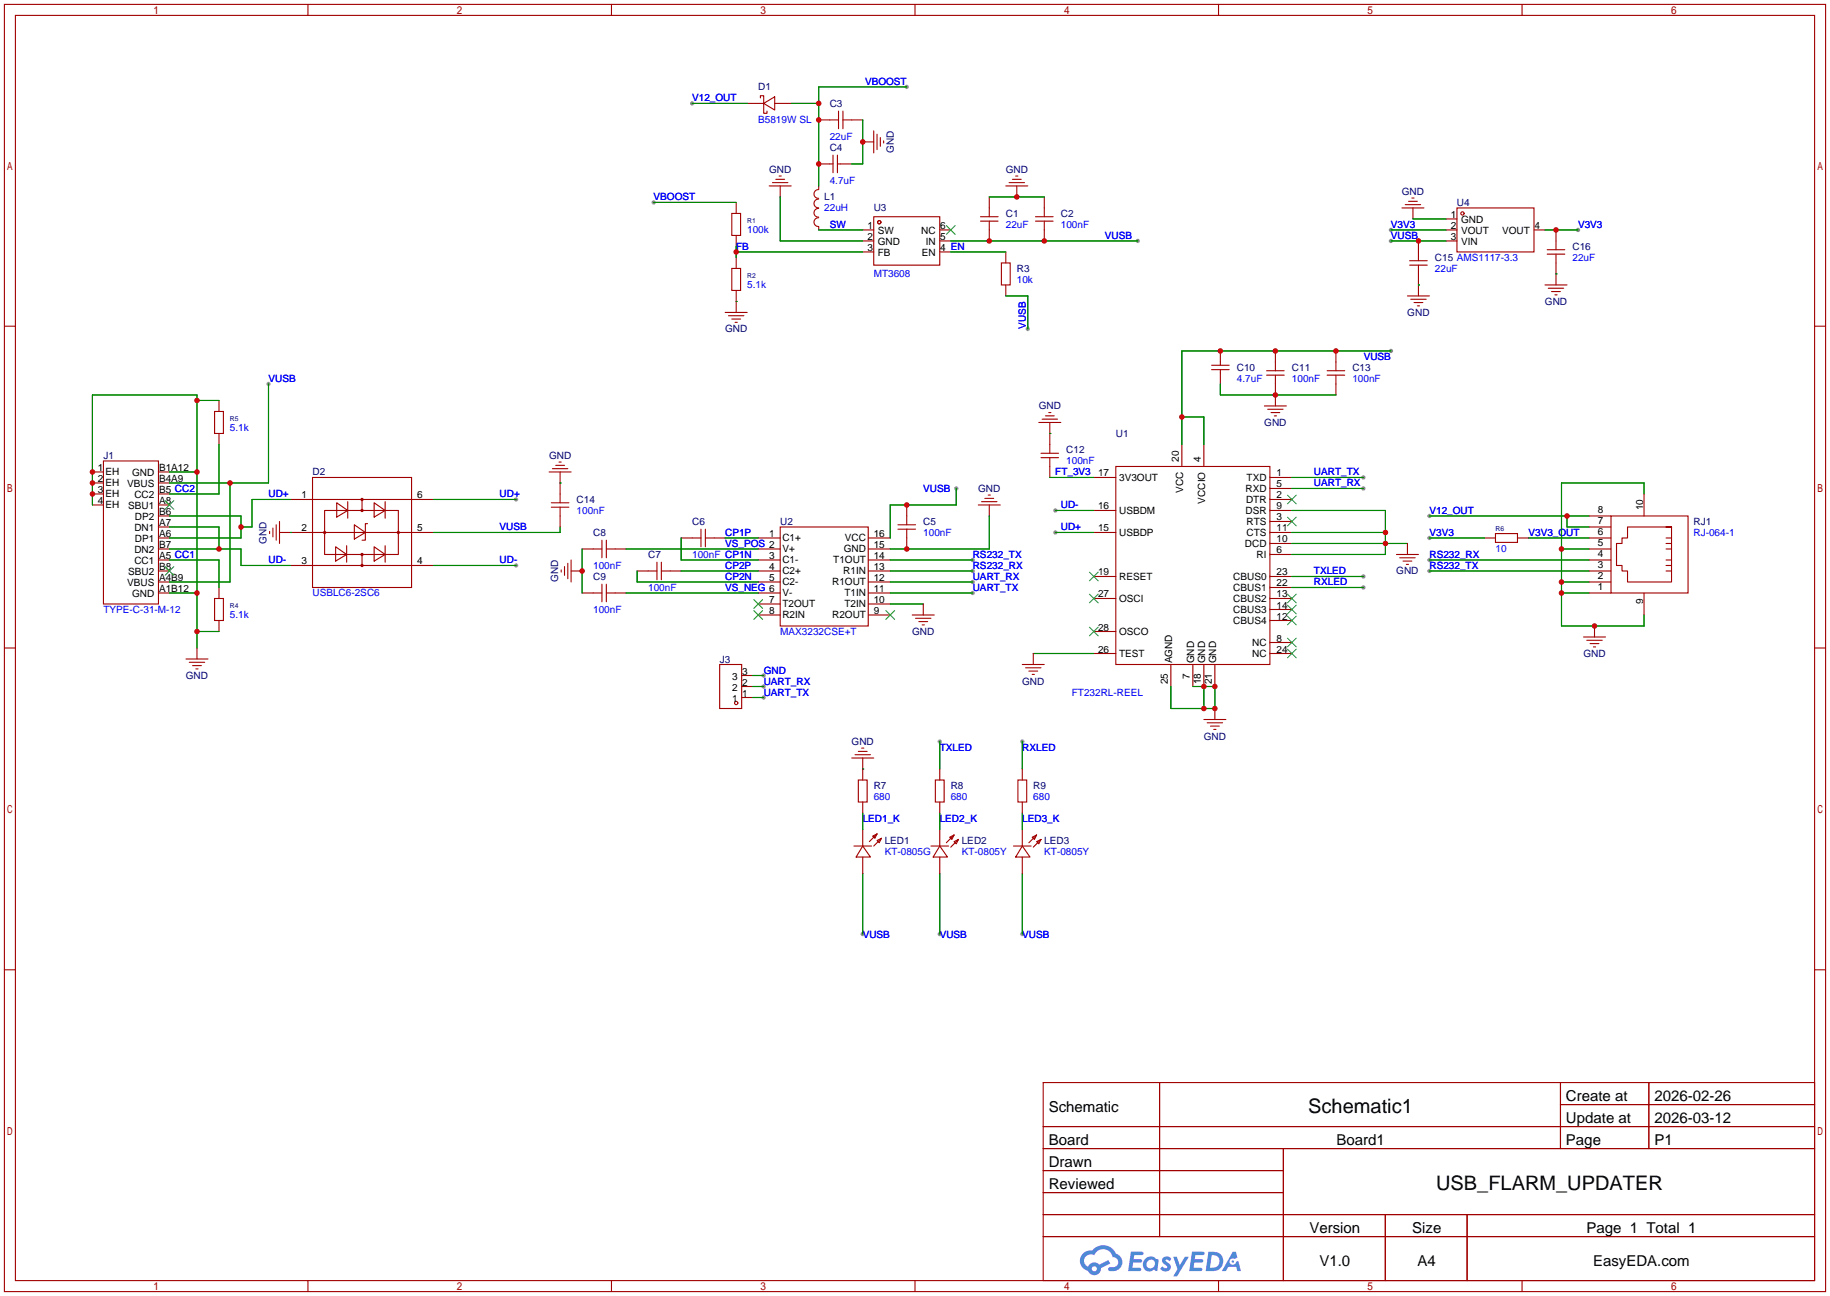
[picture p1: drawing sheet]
<svg xmlns="http://www.w3.org/2000/svg" width="422mm" height="299mm" viewBox="0 0 422 299" stroke-linecap="round" stroke-linejoin="round" font-family="sans-serif">
<g fill="#999">
<circle cx="262.6" cy="55.6" r=".51"/>
<circle cx="237.2" cy="75.9" r=".51"/>
<circle cx="150.9" cy="46.7" r=".51"/>
<circle cx="209.3" cy="20.1" r=".51"/>
<circle cx="159.8" cy="23.9" r=".51"/>
<circle cx="220.7" cy="112.8" r=".51"/>
<circle cx="224.5" cy="136.9" r=".51"/>
<circle cx="224.5" cy="131.8" r=".51"/>
<circle cx="224.5" cy="134.4" r=".51"/>
<circle cx="224.5" cy="129.3" r=".51"/>
<circle cx="321.1" cy="81" r=".51"/>
<circle cx="314.7" cy="110.2" r=".51"/>
<circle cx="314.7" cy="112.8" r=".51"/>
<circle cx="314.7" cy="133.1" r=".51"/>
<circle cx="314.7" cy="135.6" r=".51"/>
<circle cx="243.6" cy="117.9" r=".51"/>
<circle cx="243.6" cy="122.9" r=".51"/>
<circle cx="329.9" cy="119.1" r=".51"/>
<circle cx="329.9" cy="124.2" r=".51"/>
<circle cx="329.9" cy="129.3" r=".51"/>
<circle cx="329.9" cy="131.8" r=".51"/>
<circle cx="62" cy="88.6" r=".51"/>
<circle cx="199.1" cy="215.6" r=".51"/>
<circle cx="236" cy="171.2" r=".51"/>
<circle cx="321.1" cy="55.6" r=".51"/>
<circle cx="364.2" cy="53.1" r=".51"/>
<circle cx="321.1" cy="53.1" r=".51"/>
<circle cx="176.3" cy="156" r=".51"/>
<circle cx="176.3" cy="158.5" r=".51"/>
<circle cx="176.3" cy="161" r=".51"/>
<circle cx="119.1" cy="115.3" r=".51"/>
<circle cx="119.1" cy="130.6" r=".51"/>
<circle cx="236" cy="215.6" r=".51"/>
<circle cx="216.9" cy="171.2" r=".51"/>
<circle cx="216.9" cy="215.6" r=".51"/>
</g>
<g fill="none" stroke="#a10000" stroke-width=".25">
<path d="M1 1h420.4v297.2h-420.4zM3.6 3.6h415.2v292.1h-415.2zM71.1 1v2.6M141.1 1v2.6M211.2 1v2.6M281.3 1v2.6M351.3 1v2.6M1 75.3h2.6M418.8 75.3h2.6M1 149.6h2.6M418.8 149.6h2.6M1 223.9h2.6"/>
<path d="M418.8 223.9h2.6M240.8 249.9h178v45.8h-178zM267.7 249.9v35.6M360.2 249.9v15.3M360.2 255h58.6M380.6 249.9v15.3M240.8 260.1h178M240.8 265.2h178M240.8 270.3h55.4M240.8 275.3h55.4M296.2 265.2v30.5M71.1 295.7v2.5"/>
<path d="M141.1 295.7v2.5M211.2 295.7v2.5M240.8 280.4h178M240.8 285.5h178M281.3 295.7v2.5M319.8 280.4v15.3M338.6 280.4v15.3M351.3 295.7v2.5"/>
</g>
<g fill="#5487ff">
<path d="M268.5 290.3a1.3 1.3 0 0 1 1.9 .3l-.4 .6a.54 .54 0 0 0-1-.2l.2 .2a1.28 1.28 0 0 1 .8 2 1.53 1.53 0 0 1-2.2-.3l.5-.6 .8 .5a.31 .31 0 0 0 .3-.3 .31 .31 0 0 0-.2-.3 1.12 1.12 0 0 1-.7-1.9z"/>
<path d="M270.8 290.2h.8l.7 1.9 1.2-1.9h.9l-2.7 4.5h-.9l1-1.7z"/>
<path d="M261 289h2.3a.46 .46 0 0 1 .5 .1 .46 .46 0 0 1 .1 .5l-.3 .2h-1.8l-.1 .9h1.6a.4 .4 0 0 1 .3 .4 .4 .4 0 0 1-.4 .4h-1.6l-.2 1.2h1.4a.46 .46 0 0 1 .5 .1 .46 .46 0 0 1 .1 .5l-.4 .2h-2.6z"/>
<path d="M275.1 289h2.3a.47 .47 0 0 1 .5 .1 .47 .47 0 0 1 .1 .5l-.3 .2h-1.8l-.1 .9h1.6a.4 .4 0 0 1 .4 .4 .4 .4 0 0 1-.5 .4h-1.6l-.2 1.2h1.4a.46 .46 0 0 1 .5 .1 .46 .46 0 0 1 .1 .5l-.4 .2h-2.6z"/>
<path d="M284.5 289h.8l.3 1.3-.6 .4a.75 .75 0 0 0-1.1 .3 .75 .75 0 0 0 .5 1 .75 .75 0 0 0 .9-.6l.5-.3 .6 2.4h-.8l-.3-1h-1.8l-.5 1h-1z"/>
<path d="M278.9 289l-.6 4.5h1.4a2.27 2.27 0 0 0 2.7-2.3 2.27 2.27 0 0 0-2.7-2.2zM279.7 289.8a1.5 1.5 0 0 1 1.8 1.5 1.5 1.5 0 0 1-1.9 1.4h-.3z"/>
<path d="M264.4 290.6a1.6 1.6 0 0 0-.4 2.3 1.6 1.6 0 0 0 2.3 .2l.8 .4 .3-2.5-.1-.3h-.5a1.58 1.58 0 0 0-2.4-.1zM265 291.1a.99 .99 0 0 1 1.6 .6 .99 .99 0 0 1-1.3 1.1 .98 .98 0 0 1-.3-1.7z"/>
<path d="M250 289.4a2.37 2.37 0 0 0 1.1 4 1.54 1.54 0 0 0 1.8 1 1.54 1.54 0 0 0 1.2-1.6l2.2-1.1-.5-.8-2.1 1.1a1.57 1.57 0 0 0-2.6 .4 1.5 1.5 0 0 1-.7-2.1 1.5 1.5 0 0 1 2.2-.5 2.23 2.23 0 0 1 2.3-1.4 2.23 2.23 0 0 1 1.9 1.8 1.16 1.16 0 0 1 1.3 1.1 1.16 1.16 0 0 1-1.1 1.3h-.7a.47 .47 0 0 0-.5 .3 .47 .47 0 0 0 .4 .6 2.14 2.14 0 0 0 2.7-1.4 2.14 2.14 0 0 0-1.3-2.7 3.2 3.2 0 0 0-5.5-.7l-1.1 .1zM252 292.9a.6 .6 0 0 1 1.2 0 .6 .6 0 0 1-1.2 0z"/>
<circle cx="284.6" cy="291.3" r=".28"/>
</g>
<g fill="none" stroke="#a10000" stroke-width=".25">
<path d="M172.5 23.9h3.8M175.5 22.6v-.5h.8v4.1h.7v-.5M176.3 23.9l2.5-1.5v3zM178.8 23.9h3.8M189 27.7h4.5M189 37.8h3.3M192.3 35.8v4.1M193.3 35.8v4.1M193.3 37.8h3.3M193.5 25.7v4M194.6 27.7h4.5M194.6 25.7v4"/>
<path d="M199.1 32.8h2.6M201.7 30.2v5.1M202.4 31v3.5M203.2 31.8v2M204 32.5v.5M168.9 49.3h2v5.1h-2zM169.9 46.7v2.6M169.9 54.4v2.5M169.9 59.4v2.6M177.5 42.9h5.1M178.3 42.2h3.6M179.1 41.4h2"/>
<path d="M179.8 40.6h.5M180.1 42.9v2.6M189 48.1a1.01 1.01 0 0 0-1.1 1 1.01 1.01 0 0 0 1.1 1M189 46a1.01 1.01 0 0 0-1.1 1 1.01 1.01 0 0 0 1.1 1M189 50.3a1.01 1.01 0 0 0-1.1 1 1.01 1.01 0 0 0 1.1 1M189 43.8a1.01 1.01 0 0 0-1.1 1 1.01 1.01 0 0 0 1.1 1M189 42.9v.8M189 52.3v.8M199.1 53.1h2.6M199.1 55.6h2.6M199.1 58.2h2.6M201.7 50h15.2v11.2h-15.2z"/>
<path d="M216.9 53.1h2.6M216.9 55.6h2.6M216.9 58.2h2.6M226.3 51.1h4.1M226.3 50h4.1M228.3 45.5v4.5M228.3 51.1v4.5M232.2 58.2v2.5M232.2 42.9h5M232.9 42.2h3.6M233.7 41.4h2M234.4 40.6h.5"/>
<path d="M234.7 42.9v2.6M239 51.1h4.1M239 50h4.1M241 45.5v4.5M241 51.1v4.5M323.6 48h5.1M324.4 47.2h3.5M325.1 46.5h2.1M325.9 45.7h.5M326.1 48v2.5M327.4 55.6v4.6M333.8 53.1h2.5"/>
<path d="M333.8 55.6h2.5M333.8 50.5h2.5M336.3 48h17.8v10.2h-17.8zM354.1 53.1h2.5M357.1 58.7h4.1M357.1 57.7h4.1M359.2 53.1v4.6M359.2 58.7v7.1M167.4 72.1h5.1M168.1 72.9h3.6M168.9 62h2v5.1h-2zM168.9 73.7h2"/>
<path d="M169.7 74.4h.5M169.9 67.1v5M231.1 60.7h2.1v5.1h-2.1zM232.2 65.8v2.5M324.9 68.3h5M325.4 61.2h4M325.4 60.2h4M325.6 69.1h3.6M326.4 69.9h2M327.2 70.6h.5M327.4 61.2v7.1M356.6 65.8h5.1"/>
<path d="M357.4 66.5h3.5M358.1 67.3h2.1M358.9 68.1h.5M49.5 95h2.1v5.1h-2.1zM50.5 92.5v2.5M239.8 97.5h5.1M240.5 96.8h3.6M241.3 96h2M242.1 95.2h.5M242.3 97.5v7.1M279.7 85.3h4M279.7 84.3h4"/>
<path d="M281.7 81v3.3M281.7 85.3v3.3M291.8 93.7h5.1M292.4 86.6h4M292.4 85.6h4M292.6 94.5h3.6M293.4 95.2h2M294.1 96h.5M294.4 81v4.6M294.4 86.6v7.1M306.3 86.6h4.1M306.3 85.6h4.1"/>
<path d="M308.4 81v4.6M308.4 86.6v4.6M21.3 116.6h2.6M21.3 114h2.6M21.3 111.5h2.6M21.3 109h2.6M23.9 106.4h12.7v33h-12.7zM36.6 119.1h2.5M36.6 116.6h2.5M36.6 114h2.5M36.6 111.5h2.5M36.6 109h2.5"/>
<path d="M50.5 100.1v2.5M67.1 115.3h33M72.1 110.2h22.9v25.4h-22.9zM74.9 117.9h17v10.1h-17zM77.7 116.1l2.6 1.8-2.6 1.5zM80.3 115.8v3.8M83.6 115.3v2.6M86.4 116.1l2.5 1.8-2.5 1.5zM88.9 115.8v3.8M126.7 109h5.1M127.3 117.1h4M127.3 116.1h4"/>
<path d="M127.5 108.2h3.6M128.3 107.4h2M129 106.7h.5M129.3 109v7.1M129.3 117.1v4.6M209.3 116.6v4.6M225.8 116.6h5.1M226.6 115.8h3.5M227.3 115.1h2.1M228.1 114.3h.5M228.3 116.6v2.5M240.3 105.7h4"/>
<path d="M240.3 104.6h4M242.3 105.7v4.5M252.5 117.9h5.1M252.5 110.2h5.1M257.6 107.7h35.5v45.7h-35.5zM272.8 102.6v5.1M277.9 102.6v5.1M293.1 112.8h5.1M293.1 117.9h5.1M293.1 110.2h5.1M293.1 115.3h5.1M366.8 119.1h5.1"/>
<path d="M371.9 119.1h17.7v17.8h-17.7zM379.5 114v5.1M36.6 124.2h2.5M36.6 126.7h2.5M36.6 129.3h2.5M36.6 131.8h2.5M36.6 134.4h2.5M36.6 136.9h2.5M36.6 121.7h2.5M49.5 138.2h2.1v5.1h-2.1zM50.5 135.6v2.6M62.2 122.7v.5"/>
<path d="M63 121.9v2.1M63.8 121.2v3.5M64.5 122.9h35.6M64.5 120.4v5.1M67.1 130.6h33M77.5 126.2l2.5 1.8-2.5 1.5zM80 126v3.8M81.8 121.2l2.5 1.7-2.5 1.6zM83.6 128v2.6M84.8 120.9h-.5v3.8h-.7M86.4 126.2l2.5 1.8-2.5 1.5zM88.9 126v3.8"/>
<path d="M129.5 131.6v.5M130.3 130.8v2M131.1 130v3.6M131.8 131.8h2.6M131.8 129.3v5.1M134.4 126.7h4.5M134.4 136.9h4.5M138.9 124.7v4.1M138.9 134.9v4M140 126.7h4.5M140 136.9h4.5M140 124.7v4.1"/>
<path d="M140 134.9v4M147.1 131.8h4.5M151.6 129.8v4.1M152.7 131.8h4.5M152.7 129.8v4.1M157.2 124.2h4.6M161.8 122.2v4M162.8 124.2h4.6M162.8 122.2v4M175 124.2h5.1M175 126.7h5.1M175 129.3h5.1"/>
<path d="M175 131.8h5.1M175 134.4h5.1M175 136.9h5.1M175 139.4h5.1M180.1 121.7h20.3v22.8h-20.3zM200.4 124.2h5.1M200.4 126.7h5.1M200.4 129.3h5.1M200.4 131.8h5.1M200.4 134.4h5.1M200.4 136.9h5.1M200.4 139.4h5.1"/>
<path d="M207.3 122.2h4M207.3 121.2h4M209.3 122.2v4.5M213.1 139.4v2.6M252.5 122.9h5.1M252.5 138.2h5.1M252.5 133.1h5.1M293.1 128h5.1M293.1 125.5h5.1M293.1 122.9h5.1M293.1 138.2h5.1M293.1 133.1h5.1"/>
<path d="M293.1 135.6h5.1M293.1 120.4h5.1M322.3 128h5.1M323.1 128.8h3.5M323.8 129.5h2.1M324.6 130.3h.5M324.9 125.5v2.5M342.6 124.2h2.6M345.2 123.2h5.1v2h-5.1zM350.3 124.2h2.5M366.8 124.2h5.1M366.8 126.7h5.1"/>
<path d="M366.8 129.3h5.1M366.8 131.8h5.1M366.8 134.4h5.1M366.8 136.9h5.1M366.8 121.7h5.1M379.5 136.9v5.1M384.6 121.7h1.2h-10.1v2.5h-1.3v1.3h-1.3v5.1h1.3v1.2h1.3v2.6h10.1v-12.7M384.6 125.5h1.2M384.6 124.2h1.2M384.6 126.7h1.2M384.6 129.3h1.2M384.6 131.8h1.2"/>
<path d="M384.6 130.6h1.2M42.9 152.1h5.1M43.7 152.9h3.5M44.4 153.7h2.1M45.2 154.4h.5M45.5 149.6v2.5M50.5 143.3v2.5M166.1 153.4h5.1v10.2h-5.1zM171.2 158.5h2.5M171.2 156h2.5M175 142h5.1M200.4 142h5.1"/>
<path d="M210.6 142h5M211.3 142.7h3.6M212.1 143.5h2M212.9 144.3h.5M236 153.4h5M236.7 154.2h3.6M237.5 154.9h2M238.3 155.7h.5M238.5 150.9v2.5M252.5 150.9h5.1M252.5 145.8h5.1M270.3 153.4v5.1"/>
<path d="M275.3 153.4v5.1M277.9 153.4v5.1M280.4 153.4v5.1M293.1 150.9h5.1M293.1 148.3h5.1M293.1 143.3h5.1M293.1 140.7h5.1M365.5 147.1h5.1M366.3 147.8h3.5M367 148.6h2.1M367.8 149.4h.5M368 144.5v2.6"/>
<path d="M171.2 161h2.5M196.6 175h5.1M197.4 174.2h3.5M198.1 173.5h2.1M198.9 172.7h.5M199.1 175v5.1M216.9 177.5v2.6M236 177.5v2.6M277.9 166.1h5.1M278.6 166.9h3.6M279.4 167.6h2M280.2 168.4h.5"/>
<path d="M280.4 163.6v2.5M197.1 195.3h4.1M198.1 180.1h2.1v5.1h-2.1zM199.1 195.3l1.8 2.6h-3.3zM199.1 185.2v2.5M199.1 191.5v3.8M199.1 197.9v3.8M201.4 193l1-.5-.5 1zM202.4 194.1l1.1-.6-.6 1.1zM202.4 192.5l-1.7 1.8M203.5 193.5l-1.8 1.8M214.9 195.3h4"/>
<path d="M215.9 180.1h2v5.1h-2zM216.9 195.3l1.8 2.6h-3.3zM216.9 185.2v2.5M216.9 191.5v3.8M216.9 197.9v3.8M219.2 193.3l1-.5-.5 1zM220.2 194.3l1-.5-.5 1zM220.2 192.8l-1.8 1.8M221.2 193.8l-1.7 1.8M233.9 195.3h4.1M234.9 180.1h2.1v5.1h-2.1zM236 195.3l1.7 2.6h-3.3z"/>
<path d="M236 185.2v2.5M236 191.5v3.8M236 197.9v3.8M238.3 193.3l1-.5-.5 1zM239.3 194.3l1-.5-.5 1zM239.3 192.8l-1.8 1.8M240.3 193.8l-1.8 1.8"/>
<circle cx="202.9" cy="51.3" r=".38"/>
<circle cx="337.6" cy="49.3" r=".38"/>
<circle cx="83.6" cy="115.3" r=".25"/>
<circle cx="83.6" cy="117.9" r=".25"/>
<circle cx="74.9" cy="122.9" r=".25"/>
<circle cx="83.6" cy="128" r=".25"/>
<circle cx="83.6" cy="130.6" r=".25"/>
<circle cx="91.9" cy="122.9" r=".25"/>
<circle cx="169.9" cy="162.3" r=".38"/>
</g>
<g fill="none" stroke="#3c3" stroke-width=".25">
<path d="M218.4 52.1l2.1 2M220.5 52.1l-2.1 2M38.1 115.6l2 2M40.1 115.6l-2 2M297.2 114.3l2 2M297.2 119.4l2 2M299.2 114.3l-2 2M299.2 119.4l-2 2M38.1 130.8l2 2M40.1 130.8l-2 2M174 138.4l2 2.1M176 138.4l-2 2.1"/>
<path d="M251.5 132.1l2 2M251.5 137.2l2 2M253.5 132.1l-2 2M253.5 137.2l-2 2M297.2 137.2l2 2M297.2 139.7l2 2M299.2 137.2l-2 2M299.2 139.7l-2 2M174 141l2 2M176 141l-2 2M204.5 141l2 2M206.5 141l-2 2"/>
<path d="M251.5 144.8l2 2M253.5 144.8l-2 2M297.2 149.9l2 2M297.2 147.3l2 2.1M297.2 142.2l2 2.1M299.2 149.9l-2 2M299.2 147.3l-2 2.1M299.2 142.2l-2 2.1"/>
</g>
<g fill="none" stroke="#008700" stroke-width=".25">
<path d="M159.8 23.9h12.7M182.6 23.9h6.4M199.1 27.7v10.1h-2.5M209.3 20.1h-20.3v22.8M150.9 46.7h19M169.9 58.2h29.2M169.9 56.9v2.5M180.1 45.5v10.1h19M189 53.1h10.1M219.5 55.6h43.1M219.5 58.2h12.7M228.3 45.5h12.7"/>
<path d="M321.1 55.6h12.7M321.1 53.1h12.7M326.1 50.5h7.7M356.6 53.1h7.6M169.9 69.6h.1M232.2 68.3h5v7.6M327.4 65.8h.1M359.2 63.2h.1M45.5 92.5h5M62 88.6v22.9h-22.9M272.8 96.3h5.1v6.3M281.7 88.6v2.6h26.7"/>
<path d="M321.1 81h-48.3v21.6M21.3 116.6v-25.4h24.2v58.4M39.1 119.1h16.5v5.1h-16.5M39.1 109h6.4M50.5 102.6v11.4h-11.4M53.1 111.5v22.9h-14M67.1 115.3h-8.9v6.4h-2.6M100.1 115.3h19M129.3 111.5h.1M220.7 112.8v3.8h-15.2v7.6M228.3 119.1v7.6h-22.8M242.3 100.1h.1"/>
<path d="M242.3 110.2h10.2M243.6 117.9h8.9M298.2 110.2h16.5M298.2 112.8h16.5M298.2 117.9h21.6v10.1h-21.6M329.9 119.1h36.9M361.7 119.1v2.6h5.1M379.5 114v-2.5h-19.1v33h19.1v-2.5M39.1 126.7h16.5v3.9h11.5M39.1 129.3h11.4v6.3M39.1 136.9h6.4M39.1 121.7h11.4v5"/>
<path d="M67.1 122.9h.1M100.1 130.6h19M129.3 121.7v1.2h-29.2M134.4 126.7v10.2M144.5 126.7h30.5M144.5 136.9h30.5M147.1 131.8v2.6h27.9M157.2 124.2v5.1h17.8M157.2 131.8h17.8M167.4 124.2h7.6M205.5 129.3h19M205.5 131.8h19"/>
<path d="M205.5 134.4h19M205.5 136.9h19M205.5 139.4h7.6M243.6 122.9h8.9M298.2 133.1h16.5M298.2 135.6h16.5M298.2 122.9h21.6M298.2 125.5h26.7M329.9 124.2h12.7M329.9 129.3h36.9M329.9 131.8h36.9M352.8 124.2h14"/>
<path d="M360.4 126.7h6.4M360.4 134.4h6.4M360.4 136.9h6.4M45.5 145.8h5M173.7 158.5h2.6M173.7 156h2.6M238.5 150.9h14M270.3 158.5v5.1h10.1v-5.1h-5.1M277.9 158.5v5.1M173.7 161h2.6M199.1 177.5h.1M216.9 171.2v6.3"/>
<path d="M236 171.2v6.3M199.1 187.7v3.8M216.9 187.7v3.8M236 187.7v3.8M199.1 201.7v13.9M216.9 201.7v13.9M236 201.7v13.9"/>
</g>
<g fill="#c00">
<circle cx="241" cy="55.6" r=".63"/>
<circle cx="228.3" cy="55.6" r=".63"/>
<circle cx="169.9" cy="58.2" r=".63"/>
<circle cx="234.7" cy="45.5" r=".63"/>
<circle cx="189" cy="37.8" r=".63"/>
<circle cx="189" cy="27.7" r=".63"/>
<circle cx="189" cy="23.9" r=".63"/>
<circle cx="199.1" cy="32.8" r=".63"/>
<circle cx="209.3" cy="116.6" r=".63"/>
<circle cx="209.3" cy="126.7" r=".63"/>
<circle cx="134.4" cy="131.8" r=".63"/>
<circle cx="272.8" cy="96.3" r=".63"/>
<circle cx="281.7" cy="81" r=".63"/>
<circle cx="294.4" cy="81" r=".63"/>
<circle cx="308.4" cy="81" r=".63"/>
<circle cx="277.9" cy="163.6" r=".63"/>
<circle cx="277.9" cy="158.5" r=".63"/>
<circle cx="280.4" cy="158.5" r=".63"/>
<circle cx="280.4" cy="163.6" r=".63"/>
<circle cx="294.4" cy="91.2" r=".63"/>
<circle cx="319.8" cy="122.9" r=".63"/>
<circle cx="319.8" cy="125.5" r=".63"/>
<circle cx="361.7" cy="119.1" r=".63"/>
<circle cx="360.4" cy="136.9" r=".63"/>
<circle cx="360.4" cy="134.4" r=".63"/>
<circle cx="360.4" cy="126.7" r=".63"/>
<circle cx="368" cy="144.5" r=".63"/>
<circle cx="53.1" cy="111.5" r=".63"/>
<circle cx="21.3" cy="114" r=".63"/>
<circle cx="21.3" cy="111.5" r=".63"/>
<circle cx="21.3" cy="109" r=".63"/>
<circle cx="45.5" cy="92.5" r=".63"/>
<circle cx="45.5" cy="109" r=".63"/>
<circle cx="45.5" cy="136.9" r=".63"/>
<circle cx="45.5" cy="145.8" r=".63"/>
<circle cx="327.4" cy="55.6" r=".63"/>
<circle cx="359.2" cy="53.1" r=".63"/>
<circle cx="55.6" cy="121.7" r=".63"/>
<circle cx="50.5" cy="126.7" r=".63"/>
</g>
<g font-size="4.6">
<text x="302" y="257">Schematic1</text>
<text x="331.5" y="274.8">USB_FLARM_UPDATER</text>
</g>
<g font-size="3.5">
<text x="242.1" y="256.7">Schematic</text>
<text x="361.5" y="254.2">Create at</text>
<text x="381.9" y="254.2">2026-02-26</text>
<text x="361.5" y="259.2">Update at</text>
<text x="381.9" y="259.2">2026-03-12</text>
<text x="242.1" y="264.3">Board</text>
<text x="242.1" y="269.4">Drawn</text>
<text x="308.5" y="264.3">Board1</text>
<text x="361.5" y="264.3">Page</text>
<text x="381.9" y="264.3">P1</text>
<text x="242.1" y="274.5">Reviewed</text>
<text x="302.3" y="284.6">Version</text>
<text x="326" y="284.6">Size</text>
<text x="366.2" y="284.6">Page 1 Total 1</text>
<text x="304.6" y="292.3">V1.0</text>
<text x="327.2" y="292.3">A4</text>
<text x="367.7" y="292.3">EasyEDA.com</text>
</g>
<g font-size="2.3" fill="#00f">
<text x="159.8" y="23.4">V12_OUT</text>
<text x="199.7" y="19.6">VBOOST</text>
<text x="175" y="28.5">B5819W SL</text>
<text x="191.5" y="32.3">22uF</text>
<text x="150.9" y="46.3">VBOOST</text>
<text x="191.5" y="42.5">4.7uF</text>
<text x="172.5" y="53.9">100k</text>
<text x="190.2" y="48.8">22uH</text>
<text x="191.5" y="52.6">SW</text>
<text x="232.2" y="52.6">22uF</text>
<text x="244.9" y="52.6">100nF</text>
<text x="321.1" y="52.6">V3V3</text>
<text x="364.2" y="52.6">V3V3</text>
<text x="169.9" y="57.7">FB</text>
<text x="255" y="55.2">VUSB</text>
<text x="321.1" y="55.2">VUSB</text>
<text x="201.7" y="64.1">MT3608</text>
<text x="234.7" y="65.3">10k</text>
<text x="331.2" y="62.8">22uF</text>
<text x="363" y="60.2">22uF</text>
<text x="172.5" y="66.6">5.1k</text>
<text x="236.8" y="75.9" transform="rotate(-90 236.8 75.9)">VUSB</text>
<text x="314.8" y="83.1">VUSB</text>
<text x="62" y="88.2">VUSB</text>
<text x="285.5" y="88.2">4.7uF</text>
<text x="298.2" y="88.2">100nF</text>
<text x="312.2" y="88.2">100nF</text>
<text x="53.1" y="99.6">5.1k</text>
<text x="246.1" y="107.2">100nF</text>
<text x="213.1" y="113.6">VUSB</text>
<text x="243.6" y="109.8">FT_3V3</text>
<text x="303.3" y="109.8">UART_TX</text>
<text x="303.3" y="112.3">UART_RX</text>
<text x="62" y="114.9">UD+</text>
<text x="115.3" y="114.9">UD+</text>
<text x="133.1" y="118.7">100nF</text>
<text x="244.9" y="117.4">UD-</text>
<text x="329.9" y="118.7">V12_OUT</text>
<text x="115.3" y="122.5">VUSB</text>
<text x="167.4" y="123.7">CP1P</text>
<text x="213.1" y="123.7">100nF</text>
<text x="244.9" y="122.5">UD+</text>
<text x="329.9" y="123.7">V3V3</text>
<text x="352.8" y="123.7">V3V3_OUT</text>
<text x="390.9" y="123.7">RJ-064-1</text>
<text x="62" y="130.1">UD-</text>
<text x="115.3" y="130.1">UD-</text>
<text x="136.9" y="131.4">100nF</text>
<text x="159.8" y="128.8">100nF CP1N</text>
<text x="167.4" y="131.4">CP2P</text>
<text x="167.4" y="126.3">VS_POS 2</text>
<text x="224.5" y="131.4">RS232_RX</text>
<text x="224.5" y="128.8">RS232_TX</text>
<text x="329.9" y="128.8">RS232_RX</text>
<text x="329.9" y="131.4">RS232_TX</text>
<text x="345.2" y="127.6">10</text>
<text x="72.1" y="137.7">USBLC6-2SC6</text>
<text x="149.6" y="136.4">100nF</text>
<text x="167.4" y="133.9">CP2N</text>
<text x="167.4" y="136.4">VS_NEG 6</text>
<text x="224.5" y="136.4">UART_TX</text>
<text x="224.5" y="133.9">UART_RX</text>
<text x="303.3" y="132.6">TXLED</text>
<text x="303.3" y="135.2">RXLED</text>
<text x="23.9" y="141.5">TYPE-C-31-M-12</text>
<text x="53.1" y="142.8">5.1k</text>
<text x="136.9" y="141.5">100nF</text>
<text x="180.1" y="146.6">MAX3232CSE+T</text>
<text x="176.3" y="155.5">GND</text>
<text x="176.3" y="158">UART_RX</text>
<text x="176.3" y="160.6">UART_TX</text>
<text x="247.4" y="160.6">FT232RL-REEL</text>
<text x="216.9" y="173.3">TXLED</text>
<text x="236" y="173.3">RXLED</text>
<text x="201.7" y="184.7">680</text>
<text x="219.5" y="184.7">680</text>
<text x="238.5" y="184.7">680</text>
<text x="199.1" y="189.8">LED1_K</text>
<text x="216.9" y="189.8">LED2_K</text>
<text x="236" y="189.8">LED3_K</text>
<text x="204.2" y="197.4">KT-0805G</text>
<text x="222" y="197.4">KT-0805Y</text>
<text x="241" y="197.4">KT-0805Y</text>
<text x="199.1" y="216.5">VUSB</text>
<text x="216.9" y="216.5">VUSB</text>
<text x="236" y="216.5">VUSB</text>
</g>
<g font-size="2.3" fill="#000080">
<text x="175" y="20.9">D1</text>
<text x="191.5" y="24.7">C3</text>
<text x="191.5" y="34.8">C4</text>
<text x="206.3" y="35.3" transform="rotate(-90 206.3 35.3)">GND</text>
<text x="177.5" y="39.9">GND</text>
<text x="232.1" y="39.9">GND</text>
<text x="190.2" y="46.3">L1</text>
<text x="323.6" y="45">GND</text>
<text x="336.3" y="47.5">U4</text>
<text x="201.7" y="48.8">U3</text>
<text x="232.2" y="50.1">C1</text>
<text x="244.9" y="50.1">C2</text>
<text x="363" y="57.7">C16</text>
<text x="234.7" y="62.8">R3</text>
<text x="331.2" y="60.2">C15 AMS1117-3.3</text>
<text x="356.6" y="70.4">GND</text>
<text x="167.4" y="76.8">GND</text>
<text x="324.8" y="72.9">GND</text>
<text x="285.5" y="85.6">C10</text>
<text x="298.2" y="85.6">C11</text>
<text x="312.2" y="85.6">C13</text>
<text x="239.8" y="94.5">GND</text>
<text x="257.6" y="100.9">U1</text>
<text x="291.8" y="98.3">GND</text>
<text x="23.9" y="106">J1</text>
<text x="126.7" y="106">GND</text>
<text x="246.1" y="104.7">C12</text>
<text x="72.1" y="109.8">D2</text>
<text x="225.8" y="113.6">GND</text>
<text x="133.1" y="116.1">C14</text>
<text x="61.5" y="125.5" transform="rotate(-90 61.5 125.5)">GND</text>
<text x="136.9" y="123.7">C8</text>
<text x="159.8" y="121.2">C6</text>
<text x="180.1" y="121.2">U2</text>
<text x="213.1" y="121.2">C5</text>
<text x="390.9" y="121.2">RJ1</text>
<text x="149.6" y="128.8">C7</text>
<text x="128.8" y="134.4" transform="rotate(-90 128.8 134.4)">GND</text>
<text x="136.9" y="133.9">C9</text>
<text x="322.3" y="132.6">GND</text>
<text x="210.5" y="146.6">GND</text>
<text x="166.1" y="153">J3</text>
<text x="365.5" y="151.7">GND</text>
<text x="42.9" y="156.8">GND</text>
<text x="235.9" y="158">GND</text>
<text x="196.6" y="172">GND</text>
<text x="277.9" y="170.7">GND</text>
<text x="201.7" y="182.2">R7</text>
<text x="219.5" y="182.2">R8</text>
<text x="238.5" y="182.2">R9</text>
<text x="204.2" y="194.9">LED1</text>
<text x="222" y="194.9">LED2</text>
<text x="241" y="194.9">LED3</text>
</g>
<g font-size="2.3">
<text x="200.3" y="52.9">1</text>
<text x="217" y="52.9">6</text>
<text x="334.9" y="50.3">1</text>
<text x="334.9" y="52.9">2</text>
<text x="337.2" y="51.6">GND</text>
<text x="354.2" y="52.9">4</text>
<text x="200.3" y="55.4">2</text>
<text x="200.3" y="57.9">3</text>
<text x="202.6" y="54.1">SW</text>
<text x="202.6" y="56.7">GND</text>
<text x="202.6" y="59.2">FB</text>
<text x="212.6" y="54.1">NC</text>
<text x="212.8" y="59.2">EN</text>
<text x="213.7" y="56.7">IN</text>
<text x="217" y="57.9">4 EN</text>
<text x="217" y="55.4">5</text>
<text x="334.9" y="55.4">3</text>
<text x="337.2" y="54.1">VOUT</text>
<text x="337.2" y="56.7">VIN</text>
<text x="346.7" y="54.1">VOUT</text>
<text x="272.1" y="106.7" transform="rotate(-90 272.1 106.7)">20</text>
<text x="277.2" y="106.7" transform="rotate(-90 277.2 106.7)">4</text>
<text x="22.6" y="113.8">3</text>
<text x="22.6" y="111.3">2</text>
<text x="22.6" y="108.7">1</text>
<text x="24.4" y="112.3">EH</text>
<text x="24.4" y="109.8">EH</text>
<text x="29.3" y="112.5">VBUS</text>
<text x="30.5" y="110">GND</text>
<text x="36.7" y="113.8">B5 CC2</text>
<text x="36.7" y="111.3">B4A9</text>
<text x="36.7" y="108.7">B1A12</text>
<text x="253.5" y="110">17</text>
<text x="258.3" y="111">3V3OUT</text>
<text x="273.1" y="113.8" transform="rotate(-90 273.1 113.8)">VCC</text>
<text x="287.5" y="113.6">RXD</text>
<text x="287.7" y="111">TXD</text>
<text x="294.6" y="112.5">5</text>
<text x="294.6" y="110">1</text>
<text x="22.6" y="116.4">4</text>
<text x="24.4" y="117.4">EH</text>
<text x="24.4" y="114.8">EH</text>
<text x="29.6" y="117.6">SBU1</text>
<text x="31" y="115.1">CC2</text>
<text x="36.7" y="118.9">B6</text>
<text x="36.7" y="116.4">A8</text>
<text x="69.6" y="115.1">1</text>
<text x="96.3" y="115.1">6</text>
<text x="253.5" y="117.6">16</text>
<text x="258.3" y="118.6">USBDM</text>
<text x="278.2" y="116.3" transform="rotate(-90 278.2 116.3)">VCCIO</text>
<text x="287.5" y="118.6">DSR</text>
<text x="287.6" y="116.1">DTR</text>
<text x="294.6" y="117.6">9</text>
<text x="294.6" y="115.1">2</text>
<text x="368.8" y="118.4">8</text>
<text x="379.2" y="117.9" transform="rotate(-90 379.2 117.9)">10</text>
<text x="31" y="122.7">DN1</text>
<text x="31.1" y="125.2">DP1</text>
<text x="31.1" y="120.2">DP2</text>
<text x="36.7" y="124">A6</text>
<text x="36.7" y="121.4">A7</text>
<text x="69.6" y="122.7">2</text>
<text x="96.3" y="122.7">5</text>
<text x="177.5" y="124">1</text>
<text x="180.6" y="125">C1+</text>
<text x="195" y="125">VCC</text>
<text x="201.7" y="124">16</text>
<text x="253.5" y="122.7">15</text>
<text x="258.3" y="123.7">USBDP</text>
<text x="287.7" y="123.7">CTS</text>
<text x="287.7" y="121.2">RTS</text>
<text x="294.6" y="125.2">10</text>
<text x="294.6" y="122.7">11</text>
<text x="294.6" y="120.2">3</text>
<text x="368.8" y="123.5">6</text>
<text x="368.8" y="120.9">7</text>
<text x="31" y="130.3">CC1</text>
<text x="31" y="127.8">DN2</text>
<text x="36.7" y="131.6">B8</text>
<text x="36.7" y="129.1">A5 CC1</text>
<text x="36.7" y="126.5">B7</text>
<text x="69.6" y="130.3">3</text>
<text x="96.3" y="130.3">4</text>
<text x="177.5" y="129.1">3</text>
<text x="177.5" y="131.6">4</text>
<text x="180.6" y="127.5">V+</text>
<text x="180.6" y="130.1">C1-</text>
<text x="192.3" y="130.1">T1OUT</text>
<text x="194.8" y="127.5">GND</text>
<text x="201.7" y="131.6">13</text>
<text x="201.7" y="129.1">14</text>
<text x="201.7" y="126.5">15</text>
<text x="287.4" y="126.3">DCD</text>
<text x="290" y="128.8">RI</text>
<text x="294.6" y="127.8">6</text>
<text x="368.8" y="126">5</text>
<text x="368.8" y="128.6">4</text>
<text x="368.8" y="131.1">3</text>
<text x="29.3" y="135.4">VBUS</text>
<text x="29.6" y="132.9">SBU2</text>
<text x="30.5" y="137.9">GND</text>
<text x="36.7" y="136.7">A1B12</text>
<text x="36.7" y="134.1">A4B9</text>
<text x="177.5" y="134.1">5</text>
<text x="180.6" y="132.6">C2+</text>
<text x="180.6" y="135.2">C2-</text>
<text x="180.6" y="137.7">V-</text>
<text x="192.1" y="135.2">R1OUT</text>
<text x="194.6" y="132.6">R1IN</text>
<text x="194.9" y="137.7">T1IN</text>
<text x="201.7" y="136.7">11</text>
<text x="201.7" y="134.1">12</text>
<text x="253.5" y="132.9">19</text>
<text x="253.5" y="137.9">27</text>
<text x="258.3" y="133.9">RESET</text>
<text x="284.7" y="136.4">CBUS1</text>
<text x="284.7" y="133.9">CBUS0</text>
<text x="294.6" y="137.9">13</text>
<text x="294.6" y="135.4">22</text>
<text x="294.6" y="132.9">23</text>
<text x="368.8" y="133.6">2</text>
<text x="368.8" y="136.2">1</text>
<text x="177.5" y="139.2">7</text>
<text x="177.5" y="141.8">8</text>
<text x="180.6" y="140.2">T2OUT</text>
<text x="180.6" y="142.8">R2IN</text>
<text x="192.1" y="142.8">R2OUT</text>
<text x="194.9" y="140.2">T2IN</text>
<text x="201.7" y="141.8">9</text>
<text x="201.7" y="139.2">10</text>
<text x="258.3" y="139">OSCI</text>
<text x="284.7" y="139">CBUS2</text>
<text x="284.7" y="141.5">CBUS3</text>
<text x="294.6" y="143">12</text>
<text x="294.6" y="140.5">14</text>
<text x="379.2" y="139.5" transform="rotate(-90 379.2 139.5)">9</text>
<text x="253.5" y="145.6">28</text>
<text x="258.3" y="146.6">OSCO</text>
<text x="284.7" y="144">CBUS4</text>
<text x="289" y="149.1">NC</text>
<text x="294.6" y="148.1">8</text>
<text x="171.3" y="155.7">3</text>
<text x="253.5" y="150.6">26</text>
<text x="258.3" y="151.7">TEST</text>
<text x="270.6" y="153.1" transform="rotate(-90 270.6 153.1)">AGND</text>
<text x="275.6" y="153.1" transform="rotate(-90 275.6 153.1)">GND</text>
<text x="278.2" y="153.1" transform="rotate(-90 278.2 153.1)">GND</text>
<text x="280.7" y="153.1" transform="rotate(-90 280.7 153.1)">GND</text>
<text x="289" y="151.7">NC</text>
<text x="294.6" y="150.6">24</text>
<text x="169" y="159.5">2</text>
<text x="169" y="157">3</text>
<text x="171.3" y="160.8">1</text>
<text x="171.3" y="158.3">2</text>
<text x="269.5" y="158" transform="rotate(-90 269.5 158)">25</text>
<text x="274.6" y="156.7" transform="rotate(-90 274.6 156.7)">7</text>
<text x="277.2" y="158" transform="rotate(-90 277.2 158)">18</text>
<text x="279.7" y="158" transform="rotate(-90 279.7 158)">21</text>
<text x="169" y="162.1">1</text>
</g>
<g font-size="1.6" fill="#000080">
<text x="172.5" y="51.5">R1</text>
<text x="172.5" y="64.2">R2</text>
<text x="53.1" y="97.2">R5</text>
<text x="345.2" y="122.6">R6</text>
<text x="53.1" y="140.4">R4</text>
</g>
</svg>
